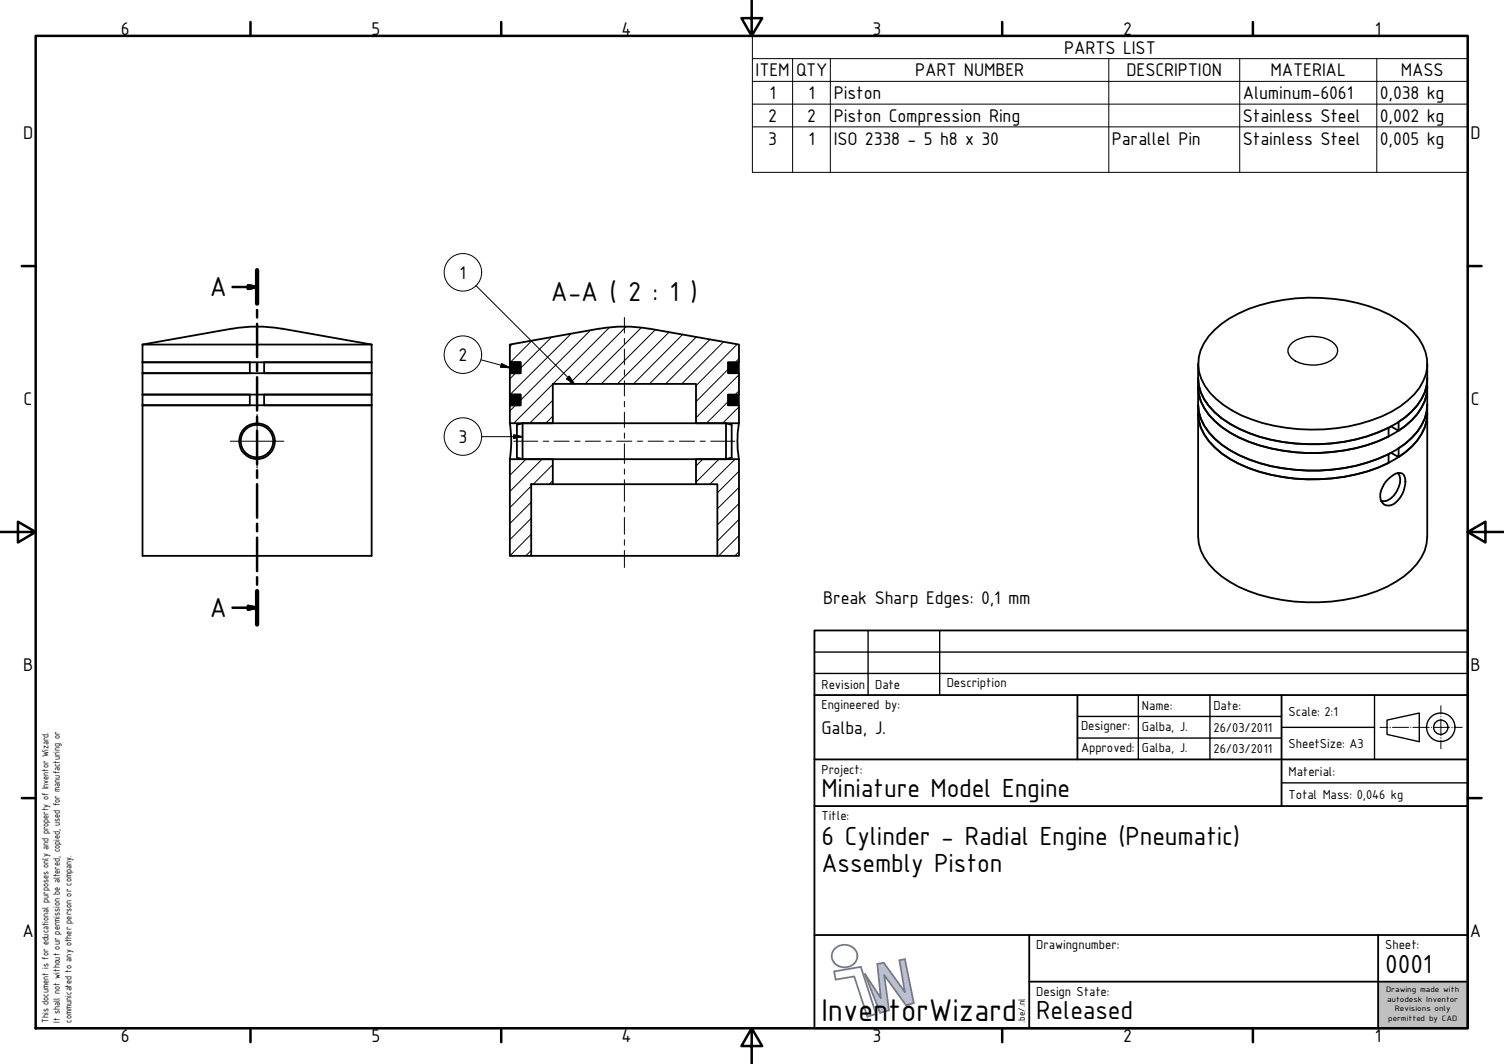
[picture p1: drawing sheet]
<svg xmlns="http://www.w3.org/2000/svg" width="420mm" height="297mm" viewBox="0 0 420 297" stroke-linecap="round" stroke-linejoin="round" font-family="sans-serif">
<!-- layer: Visible (ISO) -->
<g fill="none" stroke="#000" stroke-width=".51">
<path d="M39.8 96.2h64M39.8 96.2v59h64v-59M64.8 91.7l-25 4.5M64.9 91.8a40 40 0 0 1 13.8 0l25.1 4.4M142.4 96.2l25.1-4.4a41.2 41.2 0 0 1 13.9-.1l25 4.5v4.9h-3v3.1h3v6h-3v2.9h3v5.1h-12v-11h-40v11h-12v-5.1h3v-2.9h-3v-6h3v-3.1h-3zM339.3 92.1a34.9 34.9 0 0 1 19.2-8.4 51.5 51.5 0 0 1 29.6 4.1 19 19 0 0 1 10.1 10.4 11.7 11.7 0 0 1-3.1 11.9 30.8 30.8 0 0 1-15.1 8.2 52.2 52.2 0 0 1-33.3-2.4 21.7 21.7 0 0 1-11.1-10.1 11.5 11.5 0 0 1 2-11.9zM39.8 101.1h64h-30v3.1h30h-64h30v-3.1zM39.8 110.2h64h-30v2.9h30h-64h30v-2.9zM142.4 118.2a33.2 33.2 0 0 1 0 10M142.4 101.1h3v3.1h-3zM142.4 110.2h3v2.9h-3zM146 118.2l-1.6 .4v9.1l1.6 .5"/>
<path d="M146 118.2v10M146 118.2h56.8M202.8 118.2v10M202.8 118.2l1.6 .4v9.1l-1.6 .5M206.4 101.1v3.1M206.4 110.2v2.9M206.4 118.2a28.5 28.5 0 0 0 0 10M334.7 108.1a14.6 14.6 0 0 0 6.5 11.1 42.7 42.7 0 0 0 23.8 7.3 47.2 47.2 0 0 0 25-5.8 16.3 16.3 0 0 0 8.5-10.7l.2-1.9M334.7 105.6a14.6 14.6 0 0 0 6.5 11.2 42 42 0 0 0 23.8 7.2 44.9 44.9 0 0 0 27.2-7.2 14.3 14.3 0 0 0 6.5-11.2M334.7 115.4a14.6 14.6 0 0 0 6.5 11.1 42 42 0 0 0 23.8 7.3 46.4 46.4 0 0 0 25-5.7 16.3 16.3 0 0 0 8.5-10.7l.2-2M334.7 113a14.6 14.6 0 0 0 6.5 11.1 43.4 43.4 0 0 0 23.8 7.3 44.9 44.9 0 0 0 27.2-7.3 14.3 14.3 0 0 0 6.5-11.1M334.7 105.6a14.3 14.3 0 0 0 6.7 11.2 42.2 42.2 0 0 0 24 7.2 48 48 0 0 0 22.5-4.6v2.4a51.4 51.4 0 0 1-35.9 2.6 27 27 0 0 1-15.6-10.4l-.9-1.9-.6-2.1-.2-1.9"/>
<path d="M334.7 113a14.5 14.5 0 0 0 6.7 11.2 39.4 39.4 0 0 0 20.5 7 50.6 50.6 0 0 0 26-4.4M334.7 115.4a12.7 12.7 0 0 0 4.7 9.6 35 35 0 0 0 19.1 8.2 51.3 51.3 0 0 0 29.4-4v-2.4M334.7 105.6v2.5M334.7 113v2.4M388.4 119.2l-.5 .3M398.7 105.6a14.1 14.1 0 0 1-5.9 10.7l-2.1 1.5v2.5l-2.1-1.3M398.7 108.1a14.1 14.1 0 0 1-5.9 10.6l-2.1 1.6M398.7 113a14.4 14.4 0 0 1-5.9 10.7l-2.1 1.4v2.5l-2.1-1.2M398.7 115.4a14.1 14.1 0 0 1-5.9 10.7l-2.1 1.5M398.7 105.6v2.5M398.7 113v2.4M142.4 128.2h12v7h-6v20h-6z"/>
<path d="M146 128.2h56.8M154.4 135.2h40M194.4 128.2h12v27h-6v-20h-6zM385.8 139.9h.3M387.3 134.3l.7-.7a3.5 3.5 0 0 1 3.7-1.4 3.6 3.6 0 0 1 .7 3.9 6.2 6.2 0 0 1-4.4 5 2.57 2.57 0 0 1-2.4-3.4l.7-1.8zM388.4 126.5l-.5 .3M390.7 132.1h-.2a5.2 5.2 0 0 1-1.1 6.3 3.3 3.3 0 0 1-3.6 1.4M148.4 155.2h52M334.7 149.7a14.6 14.6 0 0 0 6.5 11.2 42 42 0 0 0 23.8 7.2 46.4 46.4 0 0 0 25-5.7 16.7 16.7 0 0 0 8.5-10.6l.2-2.1"/>
<circle cx="71.8" cy="123.2" r="5"/>
<circle cx="71.8" cy="123.1" r="4.5"/>
</g>
<!-- layer: Visible Narrow (ISO) -->
<path d="M361.1 95.6a9.9 9.9 0 0 1 12 .7 2.74 2.74 0 0 1-1.2 4.3 10.3 10.3 0 0 1-11.1-.6 2.64 2.64 0 0 1 .3-4.4z" fill="none" stroke="#000" stroke-width=".38"/>
<path d="M334.7 101.5v4.1M334.7 108.1v4.9M334.7 115.4v34.3M398.7 101.5v4.1M398.7 108.1v4.9M398.7 115.4v34.3" fill="none" stroke="#000" stroke-width=".51"/>
<!-- layer: Hatch (ISO) -->
<g fill="#fff" stroke="#fff" stroke-width=".28">
<path d="M239.4 266.3l.1 .6z"/>
<path d="M239.3 266l.2 .9z"/>
<path d="M239.2 265.7l.3 1.2z"/>
<path d="M239.1 265.4l.4 1.5z"/>
<path d="M238.9 265.2l.6 1.7z"/>
<path d="M238.7 264.9l.8 2z"/>
<path d="M238.4 264.7l.3 .2 .8 2z"/>
<path d="M238.2 264.5l1.3 2.4z"/>
<path d="M237.9 264.3l.3 .2 1.3 2.4z"/>
<path d="M237.6 264.1l.3 .2 1.6 2.6z"/>
<path d="M237.2 264l.4 .1 1.9 2.8z"/>
<path d="M236.9 263.9l.3 .1 2.3 2.9z"/>
<path d="M236.6 263.8l.3 .1 2.6 3z"/>
<path d="M236.6 263.8l2.9 3.1v.3z"/>
<path d="M236.2 263.8h.4l2.9 3.4z"/>
<path d="M235.9 263.8h.3l3.3 3.4z"/>
<path d="M235.5 263.8h.4l3.6 3.4z"/>
<path d="M235.2 263.8h.3l4 3.4z"/>
<path d="M234.8 263.9l.4-.1 4.3 3.4z"/>
<path d="M234.5 264l.3-.1 4.7 3.3z"/>
<path d="M234.2 264.1l.3-.1 5 3.2z"/>
<path d="M233.9 264.3l.3-.2 5.3 3.1z"/>
<path d="M233.6 264.5l.3-.2 5.6 2.9z"/>
<path d="M233.6 264.5l5.9 2.7-6.1-2.5z"/>
<path d="M233.1 264.9l.3-.2 6.1 2.5z"/>
<path d="M233.1 264.9l6.4 2.3-6.6-2z"/>
<path d="M232.9 265.2l6.6 2-6.8-1.8z"/>
<path d="M232.7 265.4l6.8 1.8-6.9-1.5z"/>
<path d="M232.6 265.7l6.9 1.5-7-1.2z"/>
<path d="M232.5 266l7 1.2-7.2-.9z"/>
<path d="M232.3 266.3l7.2 .9-7.2-.6z"/>
<path d="M232.3 266.6l7.2 .6-7.2-.3z"/>
<path d="M232.3 266.9l7.2 .3h-7.2z"/>
<path d="M232.3 267.2h7.2l-.1 .3z"/>
<path d="M232.3 267.2l7.1 .3h-7.1z"/>
<path d="M232.3 267.5h7.1l-.1 .3z"/>
<path d="M232.3 267.5l7 .3h-6.8z"/>
<path d="M232.5 267.8h6.8l-.1 .3z"/>
<path d="M232.5 267.8l6.7 .3h-6.6z"/>
<path d="M232.6 268.1h6.6l-.1 .3z"/>
<path d="M232.6 268.1l6.5 .3h-6.4z"/>
<path d="M232.7 268.4h6.4l-.2 .3z"/>
<path d="M232.7 268.4l6.2 .3h-6z"/>
<path d="M232.9 268.7h6l-.2 .2z"/>
<path d="M232.9 268.7l5.8 .2h-5.6z"/>
<path d="M233.1 268.9h5.6l-.3 .3z"/>
<path d="M233.1 268.9l5.3 .3h-5z"/>
<path d="M233.4 269.2h5l-.2 .2z"/>
<path d="M233.4 269.2l4.8 .2h-4.6z"/>
<path d="M233.6 269.4h4.6l-.3 .1z"/>
<path d="M233.6 269.4l4.3 .1h-4z"/>
<path d="M233.9 269.5h4z"/>
<path d="M233.9 269.5l3.7 .2z"/>
<path d="M234.2 269.7h3.4z"/>
<path d="M234.2 269.7l3 .1z"/>
<path d="M234.5 269.8h2.7z"/>
<path d="M234.5 269.8l2.4 .1z"/>
<path d="M234.8 269.9h2.1z"/>
<path d="M234.8 269.9l1.8 .1z"/>
<path d="M235.2 270h1.4z"/>
<path d="M235.2 270l1 .1z"/>
<path d="M235.5 270.1h.7z"/>
<path d="M233 271.2l5.6 1.4-5.2 .9z"/>
<path d="M233 271.2l7.5-1.3-1.9 2.7z"/>
<path d="M240.5 269.9l4.2 13.2-6.1-10.5z"/>
<path d="M238.6 272.6l6.1 10.5-2.4 .7z"/>
</g>
<g fill="#bdc3d1" stroke="#bdc3d1" stroke-width=".28">
<path d="M247 272.2l5.8 4.8 .3 3.7z"/>
<path d="M252.8 277l2.5 3-2.2 .7z"/>
<path d="M252.8 267.8l2.5 12.2-2.5-3z"/>
<path d="M251.3 268.1l1.5-.3v9.2z"/>
<path d="M246.9 268.8l5.9 8.2-5.8-4.8z"/>
<path d="M245.1 269.1l1.8-.3 .1 3.4z"/>
<path d="M245.1 269.1l1.9 3.1-.9 6.4z"/>
<path d="M241.6 271.9l4.5 6.7-.2 4.2z"/>
<path d="M246.1 278.6l2.2 3.5-2.4 .7z"/>
<path d="M247 272.2l1.3 9.9-2.2-3.5z"/>
</g>
<g fill="#c0c0c0" stroke="#c0c0c0" stroke-width=".28">
<path d="M385 274.1l25 13h-25z"/>
<path d="M385 274.1h25v13z"/>
</g>
<path d="M142.4 101.1h3v3.1zM142.4 101.1l3 3.1h-3zM142.4 110.2h3v2.9zM142.4 110.2l3 2.9h-3zM203.4 101.1h3v3.1zM203.4 101.1l3 3.1h-3zM203.4 110.2h3v2.9zM203.4 110.2l3 2.9h-3z" fill="#000" stroke="#000" stroke-width=".28"/>
<!-- layer: Section Line (ISO) -->
<g fill="none" stroke="#000" stroke-width=".7">
<path d="M69.3 79.6l2.5 .5-2.5 .5zM71.8 75.4v9.4M65 80.1h6.8M71.8 86.5v2.1M71.8 90.4v9.3M71.8 101.5v2.1M71.8 105.3v9.3M71.8 116.4v2.1M71.8 120.3v9.3M71.8 131.3v2.1M71.8 135.2v9.3M71.8 146.2v2.1"/>
<path d="M71.8 150.1v9.3M65 169.7h6.8M69.3 169.1l2.5 .6-2.5 .5zM71.8 161.1v2.1M71.8 165v9.4"/>
</g>
<path d="M71.8 75.4v9.4M71.8 165v9.4" fill="none" stroke="#000" stroke-width="1.2"/>
<path d="M69.3 80.6l2.5-.5zM69.3 79.6l2.5 .5-2.5 .5zM69.3 170.2l2.5-.5zM69.3 169.1l2.5 .6-2.5 .5z" fill="#000" stroke="#000" stroke-width=".7"/>
<!-- layer: Symbol (ISO) -->
<g fill="none" stroke="#000" stroke-width=".28">
<path d="M210.2 16.4v-6.4h199.8v6.4M210.2 16.4h199.8v6.3M210.2 16.4v31.7h199.8v-25.4M221.4 16.4v31.7M232 16.4v31.7M309.8 16.4v31.7M346.3 16.4v31.7M384.6 16.4v31.7M210.2 22.7h199.8M210.2 29.1h199.8M210.2 35.4h199.8M133 79.7l27.5 27.5"/>
<path d="M134.4 100.4l8 2.3M140.1 101.5l2.3 1.2-2.5-.2zM159 105l1.5 2.2-2.2-1.4zM134.6 121.9h11.4M143.5 121.4l2.5 .5-2.5 .5z"/>
<circle cx="129.3" cy="76" r="5.2"/>
<circle cx="129.3" cy="99" r="5.2"/>
<circle cx="129.3" cy="121.9" r="5.2"/>
</g>
<!-- layer: Border (ISO) -->
<g fill="none" stroke="#000" stroke-width=".7">
<path d="M10 10h400v277.1h-400zM70 6.1v3.9M140 6.1v3.9M210 0v10l-2.9-4.9h5.8l-2.9 4.9M280 6.1v3.9M350 6.1v3.9M6.1 74.3h3.9M410 74.3h3.9M0 148.5h10l-5-2.8v5.7l5-2.9M410 148.5l5 2.9v-5.7l-5 2.8h10M6.1 222.8h3.9M410 222.8h3.9"/>
<path d="M70 287.1v3.8M140 287.1v3.8M210 287.1l2.9 4.9h-5.8l2.9-4.9v9.9M280 287.1v3.8M350 287.1v3.8"/>
</g>
<!-- layer: Title (ISO) -->
<path d="M227.5 194h182.5M301 194v18M358 194v31M227.5 212h182.5M227.5 225h182.5M227.5 261h182.5M287.5 274.1h122.5v13h-182.5v-111.1h182.5v98.1M287.5 261v26.1M385 261v26.1" fill="none" stroke="#000" stroke-width=".51"/>
<g fill="none" stroke="#000" stroke-width=".38">
<path d="M242.5 176v18M262.5 176v18M227.5 182h182.5M227.5 188h182.5M318 194v18M338 194v18M384 194v18M301 206h57M301 200h57M358 218.6h52M358 203.1h26M387.5 201l9-1.9v8l-9-2.1z"/>
<circle cx="402.5" cy="203" r="4"/>
<circle cx="402.5" cy="203" r="2"/>
</g>
<path d="M233 271.2l7.5-1.3 4.2 13.2-2.4 .7-3.7-11.2-5.2 .9zM233.4 264.7a3.7 3.7 0 0 1 6.1 2.2 3.6 3.6 0 0 1-3.6 3.2 3.6 3.6 0 0 1-3.6-3.2 2.95 2.95 0 0 1 1.1-2.2zM241.6 271.9l4.5 6.7-1-9.5 1.8-.3 5.9 8.2-1.5-8.9 1.5-.3 2.5 12.2-2.2 .7-6.1-8.5 1.3 9.9-2.4 .7z" fill="none" stroke="#73789b" stroke-width=".51"/>
<g fill="none" stroke="#000" stroke-width=".28">
<path d="M402.5 197v2.4M385.5 203.1h2.2M388.3 203.1h.1M389 203.1h4.5M394.1 203.1h.1M394.7 203.1h4.6M399.9 203.1h.1M400.5 203.1h4.5M402.5 200v.1M402.5 200.7v4.7M402.5 206v.1M402.5 206.7v2.3"/>
<path d="M405.6 203.1h.1M406.2 203.1h2.3"/>
</g>
<!-- layer: Hatch (ISO) -->
<g fill="none" stroke="#000" stroke-width=".28">
<path d="M143.1 96.1l-.7 .7M148.6 95.1l-6 6 2.8 3M154.1 94.2l-8.7 8.6M159.5 93.2l-17 17M165 92.2l-19.6 19.5M170.2 91.4l-15.7 15.8M174.9 91.2l-15.9 16M179.1 91.5l-15.7 15.7M183.1 92.1l-15.1 15.1M186.9 92.8l-14.4 14.4M190.7 93.4l-13.7 13.8M194.5 94.1l-13.1 13.1"/>
<path d="M198.3 94.8l-12.4 12.4M202.1 95.4l-11.7 11.8M205.9 96.1l-11.5 11.6M142.4 103.7l.4 .5M142.4 103.3l.9 .9M142.4 102.9l1.4 1.3M142.4 102.4l1.8 1.8M142.4 102l2.3 2.2M142.4 101.5l2.7 2.7M142.4 112.7l.5 .4M142.4 112.3l.9 .8M142.4 111.8l1.4 1.3"/>
<path d="M142.4 111.4l1.8 1.7M142.4 110.9l2.3 2.2M142.4 110.5l2.7 2.6M142.6 110.2l2.8 2.8M143 101.1l2.4 2.5M143 110.2l2.4 2.4M143.4 101.1l2 2.1M143.4 110.2l2 1.9M143.9 101.1l1.5 1.6M143.9 110.2l1.5 1.5M144 113.1l-1.6 1.6M144 104.2l-1.6 1.6"/>
<path d="M144.3 101.1l1.1 1.1M144.3 110.2l1.1 1M144.8 101.1l.6 .7M144.8 110.2l.6 .6M145.2 101.1l.2 .2M145.2 110.2l.2 .1M154.4 116.2l-1.9 2M154.4 111.7l-6.4 6.5M154.4 107.2l-10.9 11M203.4 112.1l-6 6.1M203.4 103.1l-9 9M206.4 118.1v.1"/>
<path d="M206.4 113.6l-4.5 4.6M206.4 109.1l-1 1.1M206.4 104.6l-12 12M206.4 100.1l-1 1M142.4 128.2h.1M146.9 128.2l-4.5 4.5M148.4 135.7l-6 6M151.4 128.2l-9 9M154.4 134.2l-1 1M154.4 129.7l-5.4 5.5M196.3 128.2l-1.9 1.9M200.9 128.2l-6.5 6.4"/>
<path d="M205.4 128.2l-7.1 7M206.4 136.1l-6 5.9M206.4 131.6l-6 6M148.4 144.7l-6 6M148.4 140.2l-6 6M148.4 153.7l-1.5 1.5M148.4 149.1l-6 6.1M206.4 154l-1.1 1.2M206.4 149.5l-5.6 5.7M206.4 145l-6 6.1M206.4 140.6l-6 5.9"/>
</g>
<!-- layer: Centerline (ISO) -->
<g fill="none" stroke="#000" stroke-width=".28">
<path d="M174.4 88.6v4.3M174.4 94.5v1.4M174.4 97.5v4.3M174.4 103.2v1.6M174.4 106.3v4.2M174.4 112.1v1.5M174.4 115v4.4M143.5 123.2h6.7M151.8 123.2h1.5M154.7 123.2h4.3M160.5 123.2h1.6M163.5 123.2h4.3"/>
<path d="M169.3 123.2h1.5M172.3 123.2h4.2M174.4 120.9v1.5M174.4 123.9v5.5M174.4 130.9v1.5M174.4 133.9v6M178.1 123.2h1.4M181 123.2h4.3M186.8 123.2h1.5M189.8 123.2h4.3M195.6 123.2h1.4M198.6 123.2h6.7"/>
<path d="M174.4 141.4v1.5M174.4 144.4v4.7M174.4 150.7v1.5M174.4 153.7v4.7"/>
</g>
<!-- layer: Center Mark (ISO) -->
<path d="M71.8 115.7v15M64.3 123.2h15" fill="none" stroke="#000" stroke-width=".28"/>
<!-- layer: Symbol (ISO) -->
<path d="M139.9 102.5l2.5 .2zM140.1 101.5l2.3 1.2-2.5-.2zM158.3 105.8l2.2 1.4zM159 105l1.5 2.2-2.2-1.4zM143.5 122.4l2.5-.5zM143.5 121.4l2.5 .5-2.5 .5z" fill="#000" stroke="#000" stroke-width=".28"/>
<text font-size="9.5" x="229.5" y="285">InventorWizard</text>
<g font-size="8.3">
<text x="58.6" y="82.7">A</text>
<text x="153.9" y="84.1">A-A ( 2 : 1 )</text>
<text x="58.6" y="172.3">A</text>
</g>
<g font-size="7.9">
<text x="229.5" y="222.6">Miniature Model Engine</text>
<text x="229.5" y="236">6 Cylinder - Radial Engine (Pneumatic)</text>
<text x="229.5" y="243.5">Assembly Piston</text>
<text x="387" y="271.5">0001</text>
<text x="289.5" y="284.5">Released</text>
</g>
<g font-size="5.5">
<text x="33.8" y="9.6">6</text>
<text x="103.8" y="9.6">5</text>
<text x="173.6" y="9.6">4</text>
<text x="243.8" y="9.6">3</text>
<text x="313.8" y="9.6">2</text>
<text x="384.1" y="9.6">1</text>
<text x="297.3" y="15">PARTS LIST</text>
<text x="211.1" y="21.3">ITEM</text>
<text x="222.4" y="21.3">QTY</text>
<text x="255.7" y="21.3">PART NUMBER</text>
<text x="314.7" y="21.3">DESCRIPTION</text>
<text x="355" y="21.3">MATERIAL</text>
<text x="391.4" y="21.3">MASS</text>
<text x="214.9" y="27.7">1</text>
<text x="225.9" y="27.7">1</text>
<text x="232.9" y="27.7">Piston</text>
<text x="347.2" y="27.7">Aluminum-6061</text>
<text x="385.5" y="27.7">0,038 kg</text>
<text x="214.6" y="34">2</text>
<text x="225.5" y="34">2</text>
<text x="232.9" y="34">Piston Compression Ring</text>
<text x="347.2" y="34">Stainless Steel</text>
<text x="385.5" y="34">0,002 kg</text>
<text x="6.5" y="38.9">D</text>
<text x="214.6" y="40.4">3</text>
<text x="225.9" y="40.4">1</text>
<text x="232.9" y="40.4">ISO 2338 - 5 h8 x 30</text>
<text x="310.6" y="40.4">Parallel Pin</text>
<text x="347.2" y="40.4">Stainless Steel</text>
<text x="385.5" y="40.4">0,005 kg</text>
<text x="410.8" y="38.9">D</text>
<text x="128.4" y="77.8">1</text>
<text x="128.1" y="100.8">2</text>
<text x="6.6" y="113.1">C</text>
<text x="410.9" y="113.1">C</text>
<text x="128.1" y="123.6">3</text>
<text x="230" y="168.7">Break Sharp Edges: 0,1 mm</text>
<text x="6.5" y="187.4">B</text>
<text x="410.8" y="187.4">B</text>
<text x="229.5" y="205">Galba, J.</text>
<text x="6.3" y="261.7">A</text>
<text x="410.6" y="261.7">A</text>
<text x="33.8" y="290.9">6</text>
<text x="103.8" y="290.9">5</text>
<text x="173.6" y="290.9">4</text>
<text x="243.8" y="290.9">3</text>
<text x="313.8" y="290.9">2</text>
<text x="384.1" y="290.9">1</text>
</g>
<g font-size="3.9">
<text x="264.5" y="191.9">Description</text>
<text x="229.5" y="192.3">Revision</text>
<text x="244.5" y="192.3">Date</text>
<text x="229.5" y="198">Engineered by:</text>
<text x="302" y="203.9">Designer:</text>
<text x="319" y="198.3">Name:</text>
<text x="339" y="198.3">Date:</text>
<text x="360" y="199.8">Scale: 2:1</text>
<text x="302" y="209.9">Approved:</text>
<text x="319" y="204">Galba, J.</text>
<text x="339" y="204.3">26/03/2011</text>
<text x="360" y="208.8">SheetSize: A3</text>
<text x="319" y="210">Galba, J.</text>
<text x="339" y="210.3">26/03/2011</text>
<text x="229.5" y="216">Project:</text>
<text x="360" y="216.5">Material:</text>
<text x="360" y="223.1">Total Mass: 0,046 kg</text>
<text x="229.5" y="229">Title:</text>
<text x="289.5" y="265">Drawingnumber:</text>
<text x="387" y="265">Sheet:</text>
<text x="289.5" y="278.1">Design State:</text>
</g>
<g font-size="2.8">
<text x="13.5" y="285.5" transform="rotate(-90 13.5 285.5)">This document is for educational purposes only and property of Inventor Wizard.</text>
<text x="16.7" y="285.5" transform="rotate(-90 16.7 285.5)">It shall not without our permission be altered, copied, used for manufacturing or</text>
<text x="19.9" y="285.5" transform="rotate(-90 19.9 285.5)">communicated to any other person or company.</text>
<text x="286.3" y="285.5" transform="rotate(-90 286.3 285.5)">.be/.nl</text>
</g>
<g font-size="2.3">
<text x="387.2" y="277">Drawing made with</text>
<text x="387.5" y="279.7">autodesk Inventor</text>
<text x="387.8" y="285.1">permitted by CAD</text>
<text x="389.7" y="282.4">Revisions only</text>
</g>
</svg>
